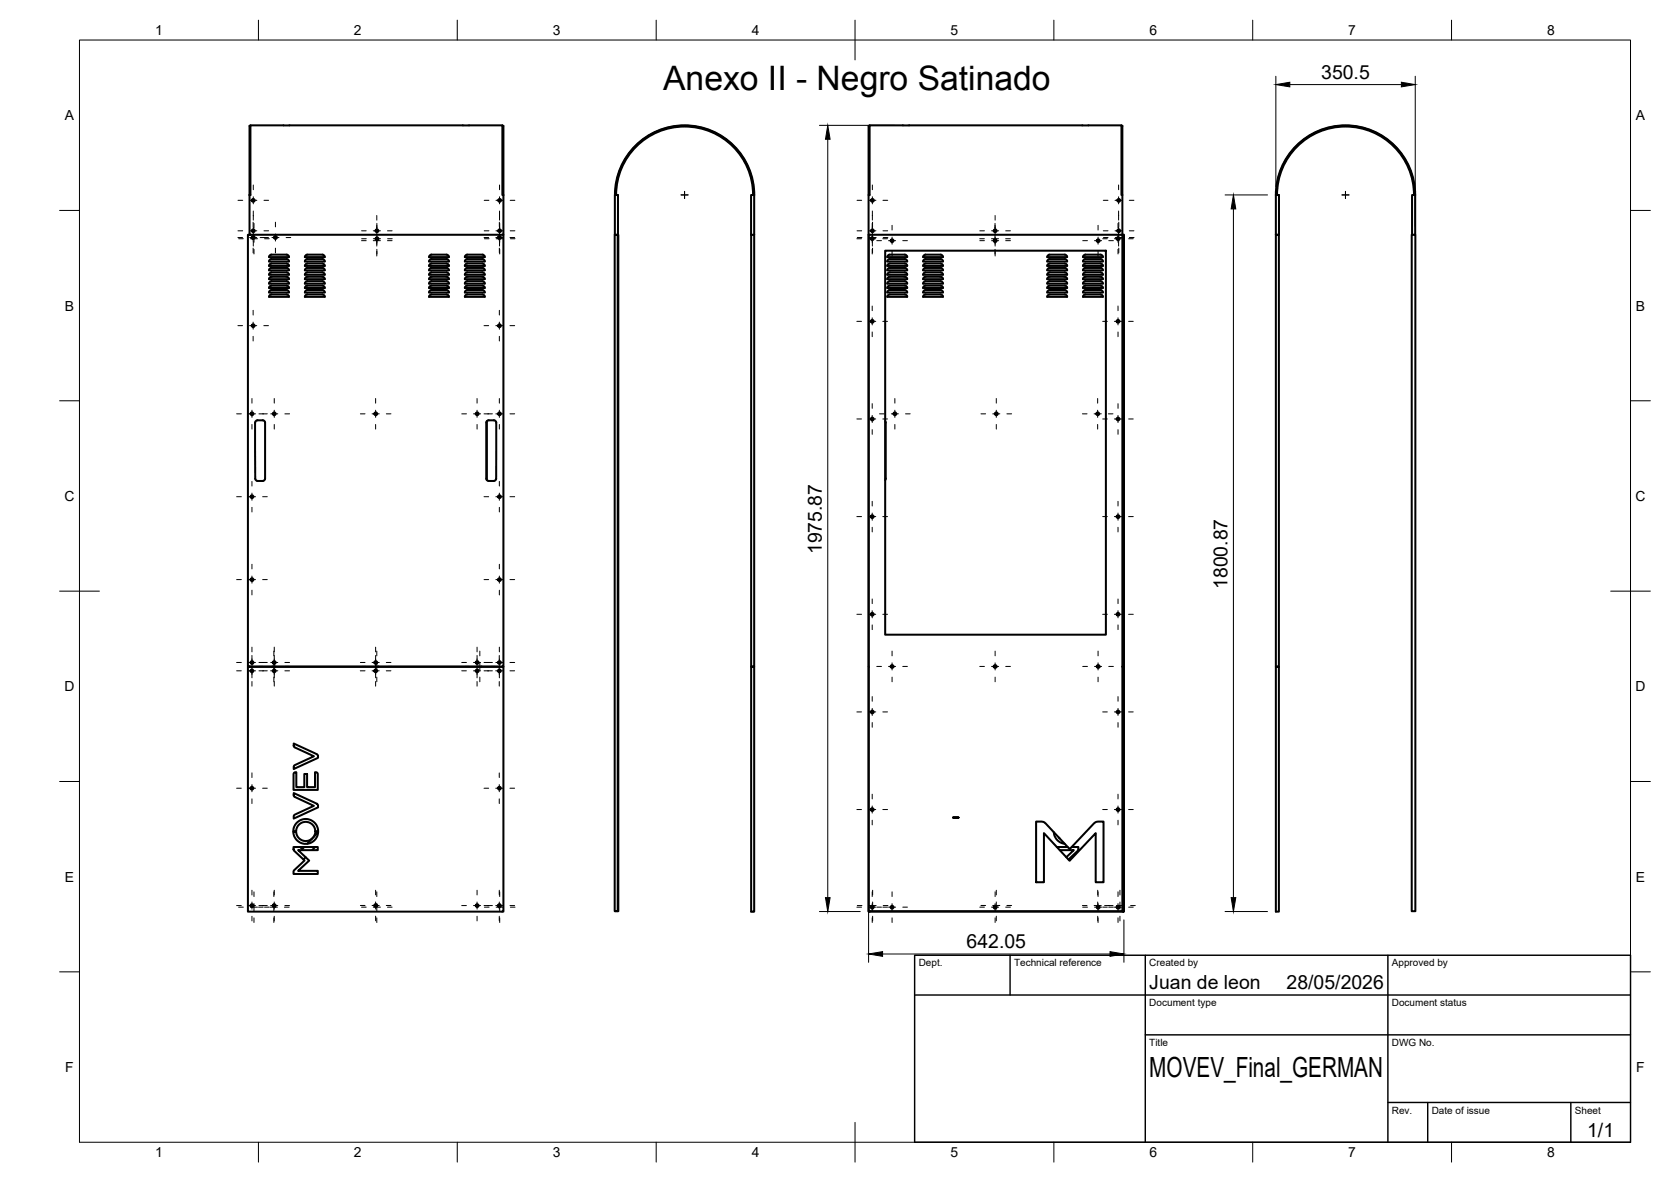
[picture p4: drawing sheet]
<svg xmlns="http://www.w3.org/2000/svg" width="420mm" height="297mm" viewBox="0 0 420 297" stroke-linecap="round" stroke-linejoin="round" font-family="sans-serif">
<!-- layer: Visible -->
<g fill="none" stroke="#000" stroke-width=".51">
<path d="M63 31.6h-.3v17.4M126.3 31.6h.3v17.4M218.7 31.6h-.3v17.4M282 31.6h.2v17.4h-.2v-17.5h-63.3v17.5h-.3l.1 10M62.7 49h.3v-17.5h63.3v17.5h.3M62.7 49v10M64 59.7h-.3l-.2 .3M125.9 59.7a.35 .35 0 0 0-.3 0 .35 .35 0 0 0-.3 .2M126.6 49v10h-64.3v108.5h64.3v-108.5M154.6 59h.7v170h-.7zM154.6 49a17.5 17.5 0 0 1 17.5-17.5 17.5 17.5 0 0 1 17.6 17.5M154.7 49a17.4 17.4 0 0 1 17.4-17.4 17.4 17.4 0 0 1 17.4 17.4"/>
<path d="M154.9 49h-.3v10M154.9 49a17.2 17.2 0 0 1 17.2-17.2 17.2 17.2 0 0 1 17.3 17.2M154.9 49h.5l-.1 10M155.4 59l.1 170h-.2M188.9 59h.7v108.5h-.7zM189.3 49h-.5l.1 10M189.4 49h.2v10M218.4 59v108.5M218.5 59h64M219.1 59.7a.35 .35 0 0 0 .2 .3 .35 .35 0 0 0 .4-.1M281 59.7l.1 .3h.4M282.2 49v180h-63.8v-170"/>
<path d="M320.8 49a17.5 17.5 0 0 1 17.5-17.5 17.5 17.5 0 0 1 17.5 17.5M320.8 59h.8M320.8 59v108.5h.8v-108.5M320.9 49a17.4 17.4 0 0 1 17.4-17.4 17.4 17.4 0 0 1 17.4 17.4M321 49h-.2v10M321.1 49h.5v10M321.1 49a17.2 17.2 0 0 1 17.2-17.2 17.2 17.2 0 0 1 17.2 17.2M355 59h.9v170h-.9zM355.5 49h-.5v10M355.6 49h.2v10M67.6 67.9l.2-.4 .5-.2 4 .1 .4 .5M67.6 69l.2-.4 .5-.2h3.8l.4 .2 .2 .4"/>
<path d="M67.6 67.9h5M67.6 69.1h5M67.8 71.9l.5-.1h3.8l.4 .1 .1 .5h-5zM67.8 64.2l.5-.2h3.8l.4 .2 .1 .4h-5zM67.8 73.1l.5-.2h3.8l.4 .2 .1 .4h-5zM67.8 70.8l.5-.1h3.8l.4 .1 .1 .5h-5zM67.8 66.4l.5-.2h3.8l.4 .2 .1 .4h-5zM67.8 65.3l.5-.2h3.8l.4 .2 .1 .4h-5zM67.8 74.2l.5-.2h3.8l.4 .2 .1 .4h-5zM68.2 69.6h3.9M68.3 69.5l-.5 .2-.2 .4 5 .1-.1-.5-.4-.2M76.6 67.9h5.1"/>
<path d="M76.6 69.1h5.1M76.7 64.6l.1-.4 .5-.2h3.7l.5 .2 .2 .4h-5.1M76.7 69l.1-.4 .5-.2h3.7l.5 .2 .2 .4M76.7 73.5l.1-.4 .5-.2h3.7l.5 .2 .2 .4h-5.1M76.7 72.4l.1-.5 .5-.1h4l.4 .6h-5.1M76.7 67.9l.1-.4 .5-.2 4 .1 .4 .5M76.7 65.7l.1-.4 .5-.2h4l.4 .6h-5.1M76.7 74.6l.1-.4 .5-.2h4l.4 .6h-5.1M76.7 71.3l.1-.5 .5-.1h3.7l.5 .1 .2 .5h-5.1M76.7 66.8l.1-.4 .5-.2h3.7l.5 .2 .2 .4h-5.1M77.3 69.6h3.7M77.3 69.5l-.5 .2-.1 .4"/>
<path d="M81.1 69.5l.4 .2 .2 .4-5.1 .1M94.5 60.2l.5 .1M107.9 67.9h5M107.9 69.1h5M107.9 67.9l.4-.5 4-.1 .4 .2 .2 .4M107.9 69l.2-.4 .4-.2h3.8l.4 .2 .2 .4M108.1 66.4l.4-.2h3.8l.4 .2 .2 .4h-5zM108.1 70.8l.4-.1h3.8l.4 .1 .2 .5h-5zM108.1 74.2l.4-.2h3.8l.4 .2 .2 .4h-5zM108.1 65.3l.4-.2h3.8l.4 .2 .2 .4h-5zM108.1 71.9l.4-.1h3.8l.4 .1 .2 .5h-5zM108.1 73.1l.4-.2h3.8l.4 .2 .2 .4h-5z"/>
<path d="M108.1 64.2l.4-.2h3.8l.4 .2 .2 .4h-5zM108.5 69.6h3.8M108.5 69.5l-.4 .2-.2 .5 5-.1-.2-.4-.4-.2M116.9 67.9h5M116.9 69.1h5M117.5 69.6h3.8M117.5 69.5l-.4 .2-.2 .5 5-.1-.2-.4-.4-.2M121.3 66.2h-3.8l-.4 .2-.2 .4h5l-.2-.4-.4-.2M121.3 68.4h-3.8l-.4 .2-.2 .4M121.3 67.3h-3.8l-.4 .2-.2 .4M121.3 74l.4 .2 .2 .4h-5l.2-.4 .4-.2h3.8M121.3 65.1l.4 .2 .2 .4h-5l.2-.4 .4-.2h3.8"/>
<path d="M121.3 70.7l.4 .1 .2 .5h-5l.2-.5 .4-.1h3.8M121.3 72.9l.4 .2 .2 .4h-5l.2-.4 .4-.2h3.8M121.3 68.4l.4 .2 .2 .4M121.3 64l.4 .2 .2 .4h-5l.2-.4 .4-.2h3.8M121.3 67.3l.4 .2 .2 .4M121.3 71.8l.4 .1 .2 .5h-5l.2-.5 .4-.1h3.8M222.6 63h55.5v96.5h-55.5zM223.1 69l.2-.4 .4-.2h3.8l.4 .2 .2 .4M223.1 67.9l.2-.4 .4-.2 4 .1 .4 .5M223.1 67.9h5M223.1 69.1h5M223.3 74.2l.4-.2h3.8l.4 .2 .2 .4h-5z"/>
<path d="M223.3 65.3l.4-.2h3.8l.4 .2 .2 .4h-5zM223.3 66.4l.4-.2h3.8l.4 .2 .2 .4h-5zM223.3 70.8l.4-.1h3.8l.4 .1 .2 .5h-5zM223.3 73.1l.4-.2h3.8l.4 .2 .2 .4h-5zM223.3 64.2l.4-.2h3.8l.4 .2 .2 .4h-5zM223.3 71.9l.4-.1h3.8l.4 .1 .2 .5h-5zM223.7 69.6h3.8M223.7 69.5l-.4 .2-.2 .4 5 .1-.2-.5-.4-.2M232.1 67.9h5M232.1 69.1h5M232.1 66.8l.2-.4 .4-.2h3.8l.4 .2 .2 .4h-5M232.1 71.3l.2-.5 .4-.1h3.8l.4 .1 .2 .5h-5"/>
<path d="M232.1 74.6l.4-.6h4l.4 .2 .2 .4h-5M232.1 65.7l.4-.6h4l.4 .2 .2 .4h-5M232.1 67.9l.2-.4 .4-.2 4 .1 .4 .5M232.1 72.4l.2-.5 .4-.1h4l.4 .6h-5M232.1 73.5l.2-.4 .4-.2h3.8l.4 .2 .2 .4h-5M232.1 69l.2-.4 .4-.2h3.8l.4 .2 .2 .4M232.1 64.6l.2-.4 .4-.2h3.8l.4 .2 .2 .4h-5M232.7 69.6h3.8M232.7 69.5l-.4 .2-.2 .4M236.5 69.5l.4 .2 .2 .4-5 .1M250.5 60.2h-.5M263.3 69l.2-.4 .4-.2h3.8l.5 .2 .1 .4"/>
<path d="M263.3 67.9l.4-.5 4-.1 .5 .2 .1 .4M263.3 67.9h5M263.3 69.1h5M263.9 69.6h3.8M263.9 69.5l-.4 .2-.2 .4 5 .1M267.7 69.5l.5 .2 .1 .4M268.3 64.6l-.1-.4-.5-.2h-3.8l-.4 .2-.2 .4h5M268.3 73.5l-.1-.4-.5-.2h-3.8l-.4 .2-.2 .4h5M268.3 72.4l-.1-.5-.5-.1h-4l-.4 .6h5M268.3 65.7l-.1-.4-.5-.2h-4l-.4 .6h5M268.3 74.6l-.1-.4-.5-.2h-4l-.4 .6h5M268.3 71.3l-.1-.5-.5-.1h-3.8l-.4 .1-.2 .5h5"/>
<path d="M268.3 66.8l-.1-.4-.5-.2h-3.8l-.4 .2-.2 .4h5M272.3 67.9h5M272.3 69.1h5M272.9 71.8h3.8l.4 .1 .2 .5M272.9 67.3h3.8l.4 .2 .2 .4M272.9 64h3.8l.4 .2 .2 .4M272.9 68.4h3.8l.4 .2 .2 .4M272.9 72.9h3.8l.4 .2 .2 .4M272.9 70.7h3.8l.4 .1 .2 .5M272.9 66.2h3.8l.4 .2 .2 .4M272.9 65.1h3.8l.4 .2 .2 .4M272.9 74h3.8l.4 .2 .2 .4"/>
<path d="M272.9 69.6h3.8M272.9 71.8l-.4 .1-.2 .5h5M272.9 67.3l-.4 .2-.2 .4M272.9 64l-.4 .2-.2 .4h5M272.9 68.4l-.4 .2-.2 .4M272.9 72.9l-.4 .2-.2 .4h5M272.9 70.7l-.4 .1-.2 .5h5M272.9 66.2l-.4 .2-.2 .4h5M272.9 65.1l-.4 .2-.2 .4h5M272.9 69.5l-.4 .2-.2 .4 5 .1M272.9 74l-.4 .2-.2 .4h5M276.7 69.5l.4 .2 .2 .4"/>
<path d="M64.1 106.2l.1 14.1 .2 .4 .4 .2M64.2 106.2l.3-.5 1.6-.1 .4 .2 .2 .4v14.1l-.4 .5-1.5 .1M122.4 105.8v14.9M122.5 105.8l.4-.2h1.3l.4 .2 .2 .4v14.1l-.2 .4-.5 .2-1.5-.1-.3-.5v-14.1zM222.6 105.8l.1 .4-.1 14.4M62.3 167.6h64.3v61.5h-64.3zM62.7 167.5v.1M62.9 167.5v.1M68.5 167.5v.1M69.2 167.5v.1M94.4 167.5v.1M95.1 167.5v.1"/>
<path d="M120.3 167.5v.1M121 167.5v.1M126.4 167.5v.1M126.6 167.5v.1M188.9 167.6h.7v61.5h-.7zM218.4 167.6v61.5l.1-.1M223.9 167.5h.8M224 167.6h.6M249.9 167.5h.6M249.9 167.6h.6M275.8 167.5h.7M275.8 167.6h.7"/>
<path d="M282.2 167.5h.4v-108.5h-.1v108.5M282.2 167.6h.3M320.8 167.6h.8v61.5h-.8zM73.9 199.3l5.8 2.7 .2 .2 .1 .7-6.1 2.8v-.7l.2-.3 4.8-2.2-4.8-2.2-.2-.4zM73.9 186.8l5.8 2.7 .2 .3 .1 .6-6.1 2.9v-.7l.2-.3 4.8-2.2-4.8-2.2-.2-.4zM73.9 194.2l.6-.1v3.7h2v-3.3h.7v3.3h2v-3.7h.4l.3 .4v4h-6.1zM73.7 209h.8v.3a2.4 2.4 0 0 0 2.5 2.1 2.4 2.4 0 0 0 2.3-2.4h.7a3.1 3.1 0 0 1-3.1 3.1 3.1 3.1 0 0 1-3.2-3.1zM73.8 212.9h6.1v.7h-4.9l2.7 2.7-2.7 2.5h4.9v.8h-6.1l.1-.8 2.7-2.6-2.7-2.5zM74.4 207l1-.8 .6-.3 1-.1 .9 .2a3.1 3.1 0 0 1 2.1 2.9h-.7l-.2-.8-.4-.7a2.39 2.39 0 0 0-2.6-.7 2.39 2.39 0 0 0-1.6 2.2h-.8l.2-1zM75.5 212.9l.5 .5 .5-.5M76.8 215.4l-.5 .6M78.5 210.7l-1.2 1.3"/>
<path d="M79.2 212.9l-.7 .7M80 209.1l-1.3 1.4M239.6 205.5h1.4zM260.5 206.5h1.6l.7 .3 6.2 6.6 6.2-6.6 .7-.3h1.6v15.2h-2v-12.3l-6.6 6.9-6.4-6.9v12.3h-2zM265 209.1a3.1 3.1 0 0 0 2.7 2.9M265.7 212.9h2.8M266.2 210.5l.2 .2M266.5 213.6h3.5l-1.9 1.8M269.5 212.9h1.6v.7l-2.4 2.4M63.7 227.7l-.2 .2M68.6 227.7l.3-.1 .3 .2M94.8 227.6l-.4 .3"/>
<path d="M125.9 227.7l-.3-.1-.2 .3M218.5 229.1h64.1v-61.5h-.1v61.5M219.1 227.7l.2 .2h.3M250.2 227.6l.4 .3M276.3 227.7l-.2 .2-.3-.1M281.3 227.7l.2 .2"/>
<circle cx="63.7" cy="59.7" r=".35"/>
<circle cx="63.7" cy="58" r=".35"/>
<circle cx="63.7" cy="50.4" r=".35"/>
<circle cx="69.3" cy="59.7" r=".35"/>
<circle cx="94.8" cy="58" r=".35"/>
<circle cx="94.8" cy="60" r=".35"/>
<circle cx="125.6" cy="59.7" r=".35"/>
<circle cx="125.6" cy="58" r=".35"/>
<circle cx="125.6" cy="50.4" r=".35"/>
<circle cx="219.3" cy="60" r=".35"/>
<circle cx="219.4" cy="58" r=".35"/>
<circle cx="219.4" cy="50.4" r=".35"/>
<circle cx="250.2" cy="58" r=".35"/>
<circle cx="281.1" cy="60" r=".35"/>
<circle cx="281.3" cy="58" r=".35"/>
<circle cx="281.3" cy="50.4" r=".35"/>
<circle cx="224.3" cy="60.5" r=".35"/>
<circle cx="250.2" cy="60.5" r=".35"/>
<circle cx="276.1" cy="60.5" r=".35"/>
<circle cx="63.7" cy="81.8" r=".35"/>
<circle cx="125.6" cy="81.8" r=".35"/>
<circle cx="219.3" cy="80.7" r=".35"/>
<circle cx="281.1" cy="80.7" r=".35"/>
<circle cx="63.4" cy="104" r=".35"/>
<circle cx="69" cy="104" r=".35"/>
<circle cx="94.5" cy="104" r=".35"/>
<circle cx="120" cy="104" r=".35"/>
<circle cx="125.6" cy="104" r=".35"/>
<circle cx="219.3" cy="105.3" r=".35"/>
<circle cx="225" cy="104" r=".35"/>
<circle cx="250.5" cy="104" r=".35"/>
<circle cx="276" cy="104" r=".35"/>
<circle cx="281.1" cy="105.3" r=".35"/>
<circle cx="63.4" cy="124.8" r=".35"/>
<circle cx="125.6" cy="124.8" r=".35"/>
<circle cx="219.3" cy="129.8" r=".35"/>
<circle cx="281.1" cy="129.8" r=".35"/>
<circle cx="63.4" cy="145.7" r=".35"/>
<circle cx="125.6" cy="145.7" r=".35"/>
<circle cx="219.3" cy="154.4" r=".35"/>
<circle cx="281.1" cy="154.4" r=".35"/>
<circle cx="63.3" cy="168.6" r=".35"/>
<circle cx="63.4" cy="166.5" r=".35"/>
<circle cx="69" cy="166.5" r=".35"/>
<circle cx="69" cy="168.6" r=".35"/>
<circle cx="94.5" cy="168.6" r=".35"/>
<circle cx="94.5" cy="166.5" r=".35"/>
<circle cx="120" cy="168.6" r=".35"/>
<circle cx="120" cy="166.5" r=".35"/>
<circle cx="125.6" cy="168.6" r=".35"/>
<circle cx="125.6" cy="166.5" r=".35"/>
<circle cx="219.3" cy="178.9" r=".35"/>
<circle cx="224.3" cy="167.5" r=".35"/>
<circle cx="250.2" cy="167.5" r=".35"/>
<circle cx="276.1" cy="167.5" r=".35"/>
<circle cx="281.1" cy="178.9" r=".35"/>
<circle cx="63.3" cy="198.1" r=".35"/>
<circle cx="125.6" cy="198.1" r=".35"/>
<circle cx="219.3" cy="203.5" r=".35"/>
<circle cx="281.1" cy="203.5" r=".35"/>
<circle cx="63.3" cy="227.6" r=".35"/>
<circle cx="69" cy="227.6" r=".35"/>
<circle cx="94.5" cy="227.6" r=".35"/>
<circle cx="120" cy="227.6" r=".35"/>
<circle cx="125.6" cy="227.6" r=".35"/>
<circle cx="219.3" cy="228" r=".35"/>
<circle cx="224.3" cy="228" r=".35"/>
<circle cx="250.2" cy="228" r=".35"/>
<circle cx="276.1" cy="228" r=".35"/>
<circle cx="281.1" cy="228" r=".35"/>
</g>
<circle cx="62.7" cy="59" r=".25" fill="#000"/>
<!-- layer: BORDER -->
<g fill="none" stroke="#000" stroke-width=".25">
<path d="M20 10.1h390v276.9h-390zM65 5.1v5M115 5.1v5M165 5.1v5M215 5.1v10M265 5.1v5M315 5.1v5M365 5.1v5M15 52.9h5M410 52.9h5M15 100.7h5M410 100.7h5"/>
<path d="M15 148.6h10M405 148.6h10M15 196.4h5M410 196.4h5M15 244.2h5M410 244.2h5M65 287v5M115 287v5M165 287v5M215 282.1v9.9M265 287v5M315 287v5"/>
<path d="M365 287v5"/>
</g>
<!-- layer: TITLEBLOCK -->
<path d="M230 240.1h180v46.9h-180zM230 250h180M254 240.1v9.9M288 240.1v46.9M349 240.1v46.9M288 260.1h122M349 277.1h61M359 277.1v9.9M395 277.1v9.9" fill="none" stroke="#000" stroke-width=".36"/>
<!-- layer: Smart Centers -->
<g fill="none" stroke="#000" stroke-width=".25">
<path d="M59.8 59.7h1.2M59.8 58h1.2M59.8 50.3h1.2M60 60h1.2M62.8 59.7h1.8M62.8 58h1.8M62.8 50.3h1.8M63 60h1.7M63.6 55.8v1.2M63.7 46.5v1.2M63.7 49.5v1.7M63.7 53v2.3"/>
<path d="M63.7 57.1l-.1 3.5M63.9 56.1v1.2M63.9 59.1v1.8M65.4 59.7h2.1M66.4 58h1.1M66.4 50.3h1.1M66.5 60h1.2M68.4 59.7h1.7M69.3 55.8v1.2M69.3 58.8v1.8M71.9 59.7h1.2M90.9 58h1.2"/>
<path d="M90.9 60h1.2M93.9 58h1.8M93.9 60h1.8M94.7 54.2v1.1M94.7 56.6v2.3M94.7 59.6v2.2M94.8 56.1v1.2M94.8 59.1v1.8M97.4 58h1.2M97.5 60h1.1M121.7 59.7h1.2M121.8 58h1.1"/>
<path d="M121.8 50.3h1.1M121.8 60h1.2M124.7 59.7h1.7M124.7 58h1.8M124.7 50.3h1.8M124.8 60h1.7M125.6 55.8v1.2M125.6 58.8v1.8M125.6 46.5v1.2M125.6 49.5v1.7M125.6 53v2.3M125.6 57.1v1.8"/>
<path d="M125.6 56.1v1.2M125.6 59.1v1.8M128.2 59.7h1.2M128.3 58h1.2M128.3 50.3h1.2M128.3 60h1.2M171.2 49h1.8M172.1 48.1v1.8M215.5 60h1.1M215.5 58h1.2M215.5 50.3h1.2M215.6 59.7h1.1"/>
<path d="M218.4 60h1.8M218.5 58h1.7M218.5 50.3h1.7M218.5 59.7h1.8M219.3 56.1l.1 2.8M219.3 59.1l.1 2.7M219.4 46.5v1.2M219.4 49.5v1.7M219.4 53v2.3M219.4 55.8v1.2M219.4 58.8v1.8M222 60h1.2"/>
<path d="M222 58h1.2M222 50.3h1.2M222.1 59.7h1.1M224.3 56.6v1.2M224.3 59.6v1.8M246.3 60h1.2M246.4 58h1.1M249.3 60h1.8M249.3 58h1.8M250.2 56.1v2.8M250.2 59.1v2.7M250.2 54.2v1.1"/>
<path d="M252.9 60h1.1M252.9 58h1.2M276.1 56.6v1.2M276.1 59.6v1.8M277.3 60h1.1M277.4 58h1.2M277.4 50.3h1.2M277.5 59.7h1.1M280.2 60h1.8M280.4 58h1.8M280.4 50.3h1.8M280.4 59.7h1.8"/>
<path d="M281.1 56.1v1.2M281.1 59.1v1.8M281.3 46.5v1.2M281.3 49.5v1.7M281.3 53v2.3M281.3 57.1v1.8M281.3 55.8v1.2M281.3 58.8v1.8M283.8 60h1.1M284 58h1.1M284 50.3h1.1M284 59.7h1.2"/>
<path d="M337.4 49h1.8M338.3 48.1v1.8M63.6 62.4v1.1M63.6 78v1.2M63.7 60.7v1.1M63.9 62.7v1.1M69.3 62.4v1.1M90.9 60.5h1.2M93.9 60.5h1.8M94.7 63.2v1.1M94.8 62.7v1.1M97.4 60.5h1.2"/>
<path d="M125.6 62.4v1.1M125.6 78v1.2M125.6 60.7v1.1M125.6 62.7v1.1M219.3 62.7v1.1M219.3 76.9v1.2M219.3 79.9v1.7M219.4 62.4v1.1M220.5 60.5h1.1M223.4 60.5h1.8M224.3 63.2v1.1M227 60.5h1.2"/>
<path d="M246.4 60.5h1.1M249.3 60.5h1.8M250.2 62.7v1.6M252.9 60.5h1.2M272.2 60.5h1.2M275.2 60.5h1.8M276.1 63.2v1.1M278.8 60.5h1.2M281.1 62.7v1.1M281.1 76.9v1.2M281.1 79.9v1.7M281.3 60.7v1.1"/>
<path d="M281.3 62.4v1.1M59.8 81.8h1.2M62.8 81.8h1.8M63.6 80.9v1.8M63.6 84.5v1.2M66.3 81.8h1.2M121.7 81.8h1.2M124.7 81.8h1.7M125.6 80.9v1.8M125.6 84.5v1.2M128.2 81.8h1.2M215.5 80.8h1.1"/>
<path d="M218.4 80.8h1.8M219.3 83.4v1.2M222 80.8h1.2M277.3 80.8h1.1M280.2 80.8h1.8M281.1 83.4v1.2M283.8 80.8h1.1M59.5 104h1.2M62.5 104h1.7M63.4 100.1v1.2M63.4 103.1v1.8M63.4 106.7v1.1"/>
<path d="M65.1 104h2.1M68.1 104h1.7M69 100.1v1.2M69 103.1v1.8M69 106.7v1.1M71.6 104h1.2M90.6 104h1.2M93.6 104h1.8M94.4 100.1v1.2M94.4 103.1v1.8M94.4 106.7v1.1M97.1 104h1.2"/>
<path d="M116.1 104h1.2M119.1 104h1.7M120 100.1v1.2M120 103.1v1.8M120 106.7v1.1M121.7 104h2.1M124.7 104h1.7M125.6 100.1v1.2M125.6 103.1v1.8M125.6 106.7v1.1M128.2 104h1.2M215.5 105.3h1.1"/>
<path d="M218.4 105.3h1.8M219.3 101.4v1.2M219.3 104.4v1.8M219.3 108v1.1M221.1 104h1.2M222 105.3h1.2M224.1 104h1.8M225 100.1v1.2M225 103.1v1.8M225 106.7v1.1M227.7 104h1.2M246.7 104h1.1"/>
<path d="M249.6 104h1.8M250.5 100.1v1.2M250.5 103.1v1.8M250.5 106.7v1.1M253.2 104h1.2M272.2 104h1.1M275.1 104h1.8M276 100.1v1.2M276 103.1v1.8M276 106.7v1.1M277.3 105.3h1.1M278.7 104h1.1"/>
<path d="M280.2 105.3h1.8M281.1 101.4v1.2M281.1 104.4v1.8M281.1 108v1.1M283.8 105.3h1.1M59.5 124.8h1.2M62.5 124.8h1.7M63.4 121v1.1M63.4 123.9v1.8M63.4 127.5v1.2M66 124.8h1.2M121.7 124.8h1.2"/>
<path d="M124.7 124.8h1.7M125.6 121v1.1M125.6 123.9v1.8M125.6 127.5v1.2M128.2 124.8h1.2M215.5 129.8h1.1M218.4 129.8h1.8M219.3 126v1.2M219.3 128.9v1.8M219.3 132.5v1.2M222 129.8h1.2M277.3 129.8h1.1"/>
<path d="M280.2 129.8h1.8M281.1 126v1.2M281.1 128.9v1.8M281.1 132.5v1.2M283.8 129.8h1.1M59.5 145.7h1.2M62.5 145.7h1.7M63.4 141.8v1.2M63.4 144.8v1.7M63.4 148.3v1.2M66 145.7h1.2M121.7 145.7h1.2"/>
<path d="M124.7 145.7h1.7M125.6 141.8v1.2M125.6 144.8v1.7M125.6 148.3v1.2M128.2 145.7h1.2M215.5 154.4h1.1M218.4 154.4h1.8M219.3 150.5v1.2M219.3 153.5v1.8M219.3 157v1.2M222 154.4h1.2M277.3 154.4h1.1"/>
<path d="M280.2 154.4h1.8M281.1 150.5v1.2M281.1 153.5v1.8M281.1 157v1.2M283.8 154.4h1.1M59.5 166.5h1.2M59.5 168.6h1.2M62.5 166.5h1.7M62.5 168.6h1.7M63.4 162.6v1.2M63.4 164.7v2.7M63.4 167.7v2.6"/>
<path d="M63.4 171.3v1.1M65 167.5h1.2M65.1 166.5h2.1M65.1 168.6h2.1M68 167.5h1.7M68.1 168.6h1.7M68.1 166.5h1.7M68.9 163.6v1.2M68.9 166.6v1.8M68.9 170.2v1.1M69 162.6v1.2M69 164.7v2.7"/>
<path d="M69 167.7v2.6M69 171.3v1.1M71.5 167.5h1.2M71.6 166.5h1.2M71.6 168.6h1.2M90.6 168.6h1.2M90.6 166.5h1.2M90.9 167.5h1.2M93.6 166.5h1.8M93.6 168.6h1.7M93.9 167.5h1.8M94.4 162.6v1.2"/>
<path d="M94.4 164.7v2.7M94.4 167.7v2.6M94.4 171.3v1.1M94.7 163.6v1.2M94.7 166.6v1.8M94.7 170.2v1.1M97.1 166.5h1.2M97.1 168.6h1.2M97.4 167.5h1.2M116.1 166.5h1.2M116.1 168.6h1.2M116.8 167.5h1.2"/>
<path d="M119.1 166.5h1.7M119.1 168.6h1.7M119.8 167.5h1.7M120 162.6v1.2M120 164.7v2.7M120 167.7v2.6M120 171.3v1.1M120.6 163.6v1.2M120.6 166.6v1.8M120.6 170.2v1.1M121.7 166.5h2.1M121.7 168.6h2.1"/>
<path d="M123.3 167.5h1.2M124.7 168.6h1.7M124.7 166.5h1.7M125.5 164.7l.1 2.7M125.5 167.7l.1 2.6M125.5 171.3v1.1M125.6 162.6v1.2M128.2 166.5h1.2M128.2 168.6h1.2M215.5 178.9h1.1M218.4 178.9h1.8M219.3 175.1v1.1"/>
<path d="M219.3 178v1.8M220.5 167.5h1.1M222 178.9h1.2M223.4 167.5h1.8M224.3 163.6v1.2M224.3 166.6v1.8M224.3 170.2v1.1M227 167.5h1.2M246.4 167.5h1.1M249.3 167.5h1.8M250.2 163.6v1.2M250.2 166.6v1.8"/>
<path d="M250.2 170.2v1.1M252.9 167.5h1.2M272.2 167.5h1.2M275.2 167.5h1.8M276.1 163.6v1.2M276.1 166.6v1.8M276.1 170.2v1.1M277.3 178.9h1.1M278.8 167.5h1.2M280.2 178.9h1.8M281.1 175.1v1.1M281.1 178v1.8"/>
<path d="M283.8 178.9h1.1M59.5 198.1h1.2M62.5 198.1h1.7M63.4 194.2v1.2M63.4 197.2v1.8M66 198.1h1.2M121.7 198.1h1.2M124.7 198.1h1.7M125.5 194.2v1.2M125.5 197.2v1.8M128.2 198.1h1.2M219.3 181.6v1.2"/>
<path d="M219.3 199.6v1.2M281.1 181.6v1.2M281.1 199.6v1.2M63.4 200.8v1.1M125.5 200.8v1.1M215.5 203.4h1.1M218.4 203.4h1.8M219.3 202.6v1.7M219.3 206.1v1.2M222 203.4h1.2M277.3 203.4h1.1M280.2 203.4h1.8"/>
<path d="M281.1 202.6v1.7M281.1 206.1v1.2M283.8 203.4h1.1M59.5 227.6h1.2M60 228h1.2M62.5 227.6h1.7M63 228h1.7M63.4 223.7v1.2M63.4 226.7v1.8M63.4 230.3v1.1M63.9 224.1v1.2M63.9 227.1v1.8"/>
<path d="M63.9 230.7v1.1M65 228h1.2M65.1 227.6h2.1M66.5 228h1.2M68 228h1.7M68.1 227.6h1.7M68.9 224.1v1.2M68.9 227.1v1.8M68.9 230.7v1.1M69 223.7v1.2M69 226.7v1.8M69 230.3v1.1"/>
<path d="M71.5 228h1.2M71.6 227.6h1.2M90.6 227.5h1.2M90.9 228h1.2M93.6 227.5h1.8M93.9 228h1.8M94.4 223.7v1.2M94.4 226.7v1.8M94.4 230.2v1.2M94.7 224.1v1.2M94.7 227.1v1.8M94.7 230.7v1.1"/>
<path d="M97.1 227.5h1.2M97.4 228h1.2M116.1 227.6h1.2M119.1 227.6h1.7M120 223.7v1.2M120 226.7v1.8M120 230.3v1.1M121.7 227.6h2.1M121.8 228h1.2M124.7 227.6h1.7M124.8 228h1.7M125.5 223.7v1.2"/>
<path d="M125.5 226.7v1.8M125.5 230.3v1.1M125.6 224.1v1.2M125.6 227.1v1.8M125.6 230.7v1.1M128.2 227.6h1.2M128.3 228h1.2M215.5 228h1.1M215.6 227.6h1.1M218.4 228h1.8M218.5 227.6h1.8M219.3 224.1v1.2"/>
<path d="M219.3 227.1v1.8M219.3 230.7v1.1M219.4 223.7v1.2M219.4 226.7v1.8M219.4 230.3v1.1M220.5 228h1.1M222 228h1.2M222.1 227.6h1.2M223.4 228h1.8M224.3 224.1v1.2M224.3 227.1v1.8M224.3 230.7v1.1"/>
<path d="M227 228h1.2M246.4 228h1.1M246.7 227.5h1.1M249.3 228h1.8M249.6 227.5h1.8M250.2 224.1v1.2M250.2 227.1v1.8M250.2 230.7v1.1M250.5 223.7v1.2M250.5 226.7v1.8M250.5 230.2v1.2M252.9 228h1.2"/>
<path d="M253.2 227.5h1.2M272.2 227.6h1.1M272.2 228h1.2M275.1 227.6h1.8M275.2 228h1.8M276 223.7v1.2M276 226.7v1.8M276 230.3v1.1M276.1 224.1v1.2M276.1 227.1v1.8M276.1 230.7v1.1M277.3 228h1.1"/>
<path d="M277.7 227.6h2.2M278.8 228h1.2M280.2 228h1.8M280.7 227.6h1.8M281.1 224.1v1.2M281.1 227.1v1.8M281.1 230.7v1.1M281.6 223.7v1.2M281.6 226.7v1.8M281.6 230.3v1.1M283.8 228h1.1M284.3 227.6h1.2"/>
</g>
<!-- layer: FD_Dimensions -->
<path d="M320.8 19.2v27.7M355.9 19.2v37.7M206 31.5h18.9M208.1 35v190.6M324.3 21.3h28.1M308 49h10.7M310.1 52.5v173.1M218.4 169.6v72.2M206 229.1h10.3M221.9 239.7h57.2M282.6 231.2v10.6M308 229.1h10.7" fill="none" stroke="#000" stroke-width=".25"/>
<path d="M208.1 31.5l.6 3.5h-1.1zM320.8 21.3l3.5-.6v1.1zM352.4 20.7l3.5 .6-3.5 .5zM310.1 49l.6 3.5h-1.1zM207.6 225.6h1.1l-.6 3.5zM218.4 239.7l3.5-.6v1.2zM279.1 239.1l3.5 .6-3.5 .6zM309.6 225.6h1.1l-.6 3.5z" fill="#000" stroke="#000" stroke-width=".25"/>
<text font-size="8.5" x="166.7" y="22.5">Anexo II - Negro Satinado</text>
<text font-size="7" x="289" y="270.6">MOVEV_Final_GERMAN</text>
<g font-size="4.9">
<text x="332.2" y="19.8">350.5</text>
<text x="206.7" y="139.3" transform="rotate(-90 206.7 139.3)">1975.87</text>
<text x="308.7" y="148" transform="rotate(-90 308.7 148)">1800.87</text>
<text x="243" y="238.3">642.05</text>
<text x="289" y="248.5">Juan de leon</text>
<text x="323.5" y="248.5">28/05/2026</text>
<text x="399.1" y="285.7">1/1</text>
</g>
<g font-size="3.5">
<text x="39" y="8.8">1</text>
<text x="89" y="8.8">2</text>
<text x="139" y="8.8">3</text>
<text x="189" y="8.8">4</text>
<text x="239" y="8.8">5</text>
<text x="289" y="8.8">6</text>
<text x="339" y="8.8">7</text>
<text x="389" y="8.8">8</text>
<text x="16.3" y="30.2">A</text>
<text x="411.3" y="30.2">A</text>
<text x="16.3" y="78">B</text>
<text x="411.3" y="78">B</text>
<text x="16.2" y="125.9">C</text>
<text x="411.2" y="125.9">C</text>
<text x="16.2" y="173.7">D</text>
<text x="411.2" y="173.7">D</text>
<text x="16.3" y="221.6">E</text>
<text x="411.3" y="221.6">E</text>
<text x="16.4" y="269.4">F</text>
<text x="411.4" y="269.4">F</text>
<text x="39" y="290.8">1</text>
<text x="89" y="290.8">2</text>
<text x="139" y="290.8">3</text>
<text x="189" y="290.8">4</text>
<text x="239" y="290.8">5</text>
<text x="289" y="290.8">6</text>
<text x="339" y="290.8">7</text>
<text x="389" y="290.8">8</text>
</g>
<g font-size="2.5">
<text x="231" y="242.9">Dept.</text>
<text x="255" y="242.9">Technical reference</text>
<text x="289" y="242.9">Created by</text>
<text x="350" y="242.9">Approved by</text>
<text x="289" y="252.8">Document type</text>
<text x="350" y="252.8">Document status</text>
<text x="289" y="262.9">Title</text>
<text x="350" y="262.9">DWG No.</text>
<text x="350" y="279.9">Rev.</text>
<text x="360" y="279.9">Date of issue</text>
<text x="396" y="279.9">Sheet</text>
</g>
</svg>
